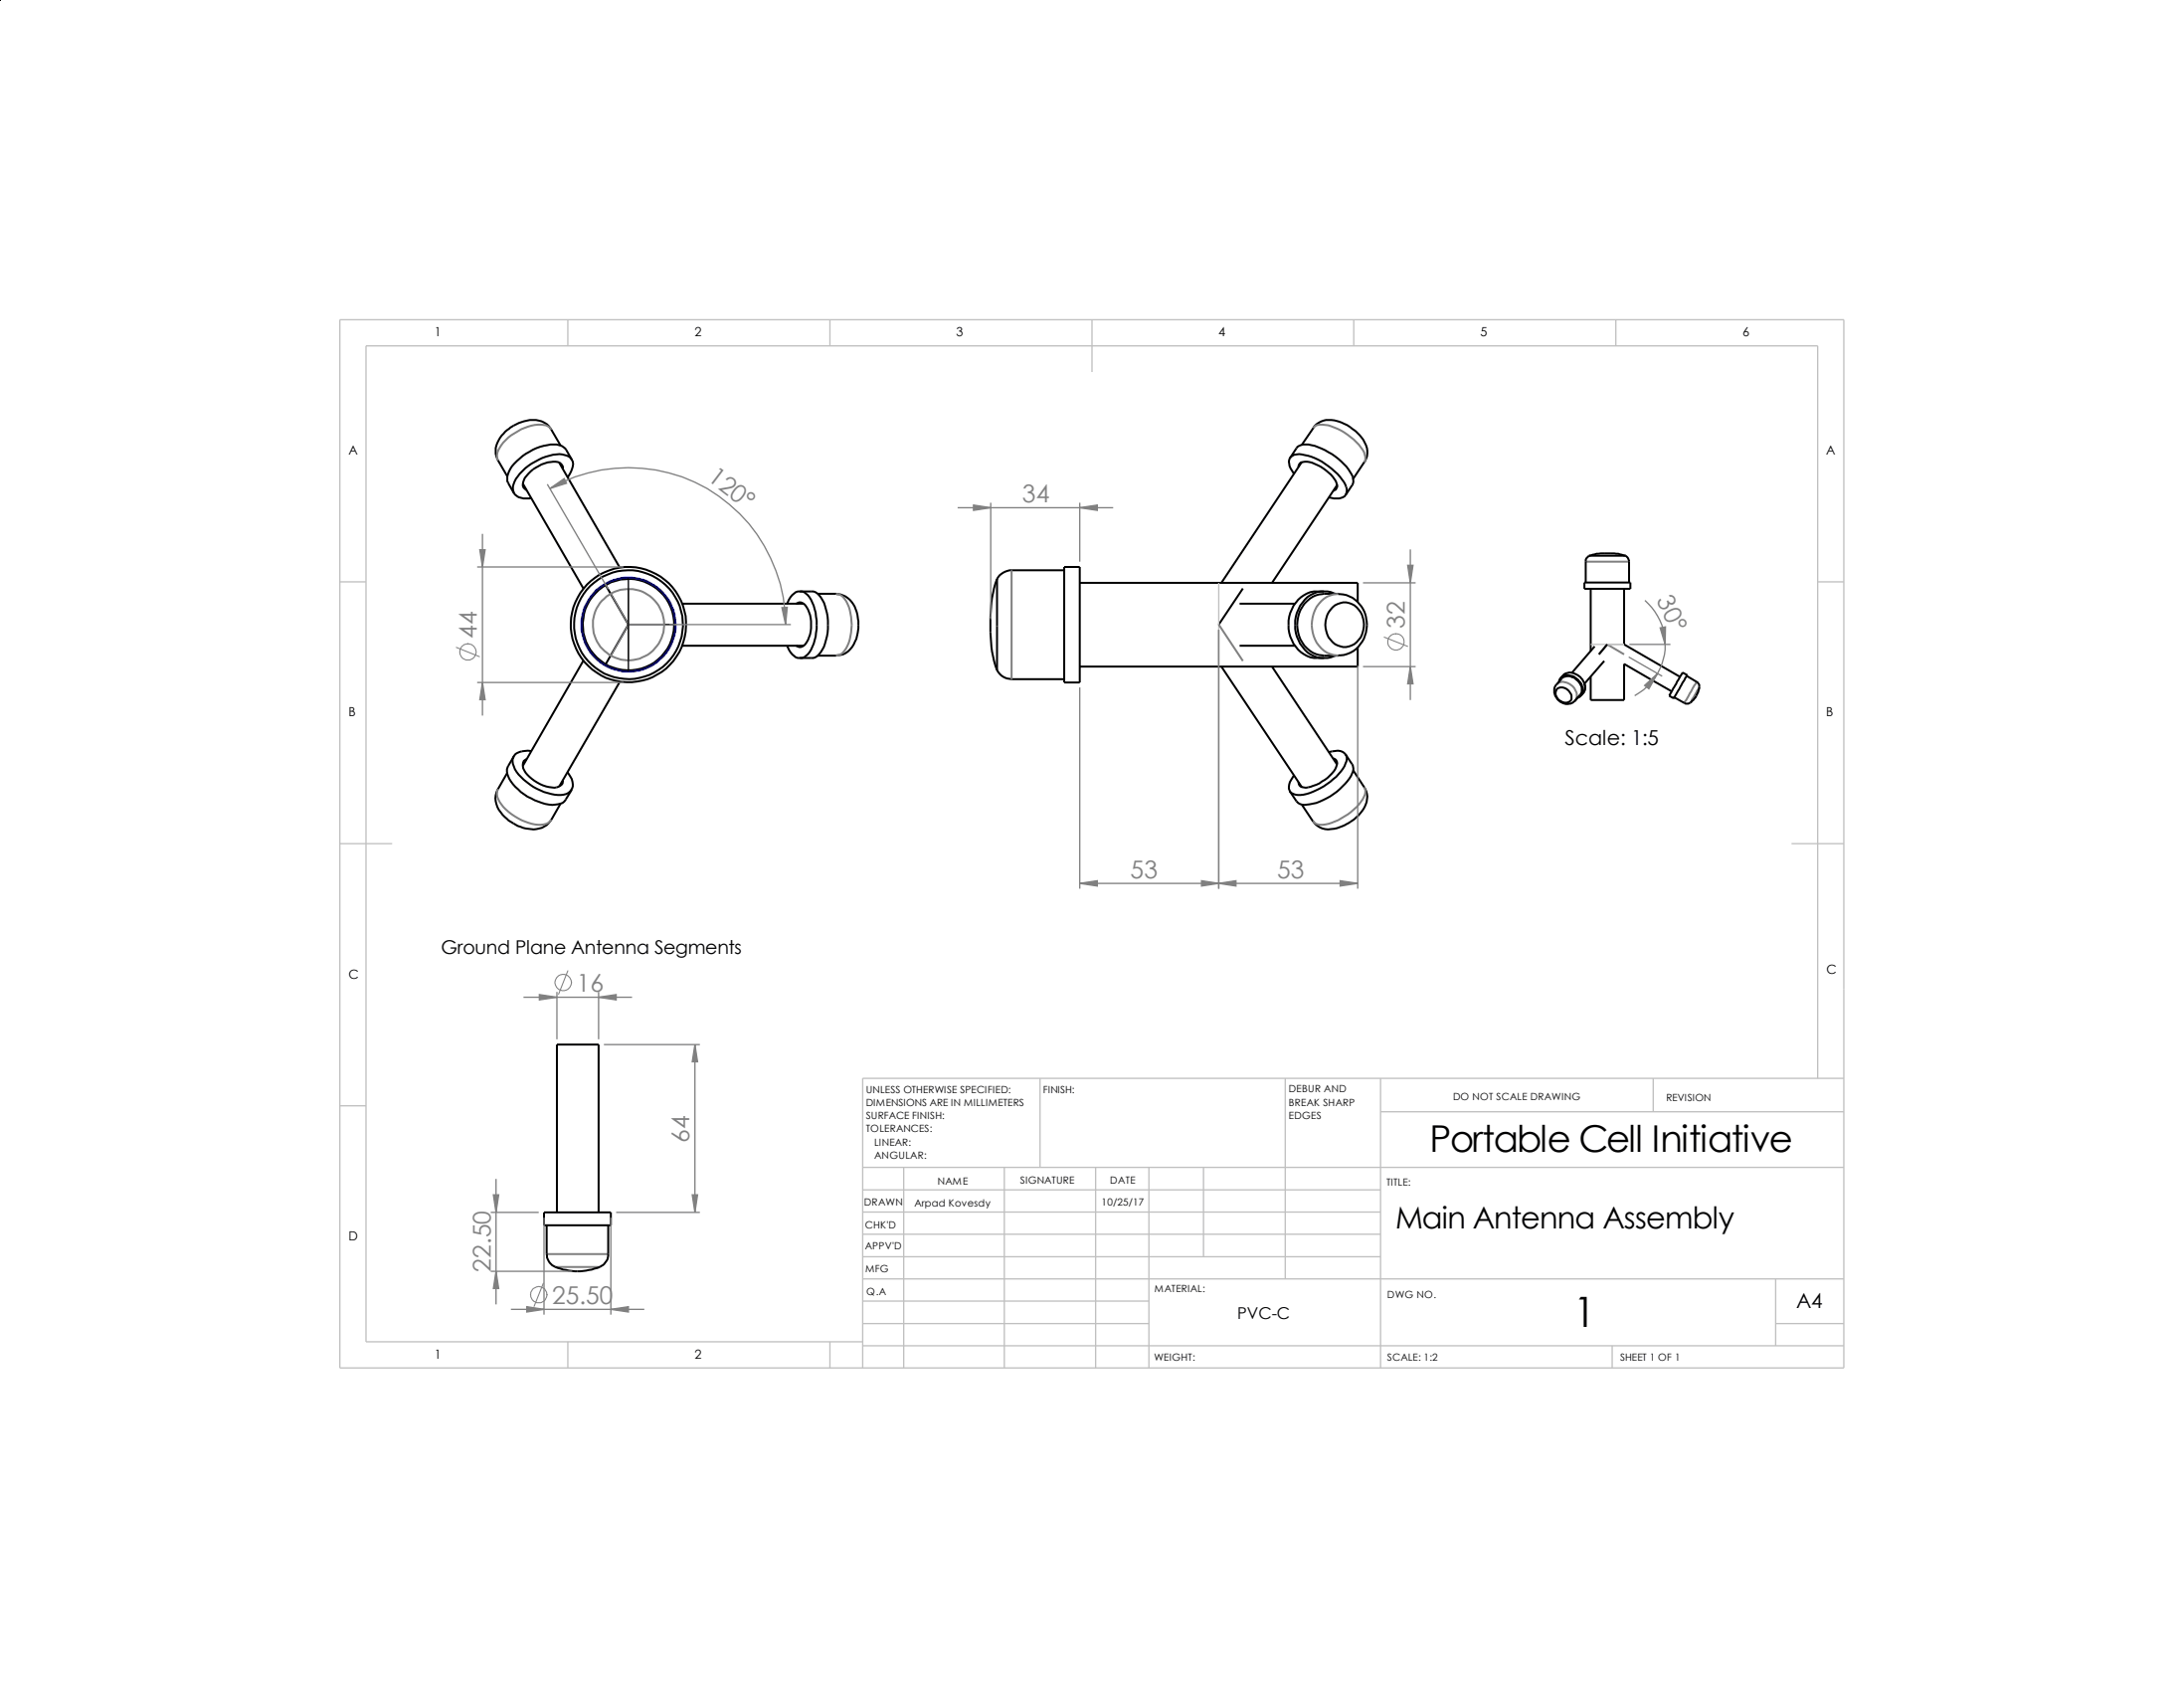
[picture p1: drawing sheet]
<svg xmlns="http://www.w3.org/2000/svg" width="279mm" height="216mm" viewBox="0 0 279 216" stroke-linecap="round" stroke-linejoin="round" font-family="sans-serif">
<g fill="#808080">
<path d="M210.4 87.7l1.6-1.6-1.1 2z"/>
<path d="M212.4 80.3l.7-.1-.1 2.2z"/>
<path d="M88.9 133.6l.3 2.2h-.6z"/>
<path d="M88.6 152.8h.6l-.3 2.3z"/>
<path d="M63.1 152.8h.7l-.3 2.3z"/>
<path d="M63.5 162.6l.3 2.2h-.7z"/>
<path d="M67.4 167.1l2.2 .4-2.2 .3z"/>
<path d="M78.1 167.5l2.3-.4v.7z"/>
<path d="M76.6 127.6l2.2-.4v.7z"/>
<path d="M69 127.2l2.2 .4-2.2 .3z"/>
<path d="M171.4 112.6l2.3 .4-2.3 .3z"/>
<path d="M155.9 113l2.2-.4v.7z"/>
<path d="M138.1 64.9l2.3-.3v.7z"/>
<path d="M124.5 64.6l2.2 .3-2.2 .4z"/>
<path d="M153.7 112.6l2.2 .4-2.2 .3z"/>
<path d="M138.1 113l2.3-.4v.7z"/>
<path d="M180.1 72.3h.7l-.4 2.2z"/>
<path d="M180.4 85.3l.4 2.2h-.7z"/>
<path d="M61.4 70.3h.7l-.4 2.2z"/>
<path d="M61.7 87.3l.4 2.2h-.7z"/>
<path d="M100 77.7h.7l-.2 2.2z"/>
<path d="M70.4 62.5l1.8-1.3 .3 .6z"/>
</g>
<g fill="none" stroke="#000" stroke-width=".25">
<path d="M71.5 59.2l7.8 13.4M71.7 57l-1.2-2.1a2.7 2.7 0 0 0-3.1-1.1 5 5 0 0 0-4 3.5 2.41 2.41 0 0 0 .3 1.6l1.2 2M72 60a.94 .94 0 0 0-1.2-.9 4.8 4.8 0 0 0-3.8 2.3 .83 .83 0 0 0 .4 1.3M73.2 58.8l-.8-1.3a2.24 2.24 0 0 0-2.4-.6 7.1 7.1 0 0 0-4.9 3.4 1.71 1.71 0 0 0-.1 1.5l.7 1.3M165.1 58.5l.8-1.2a1.71 1.71 0 0 1 1.9-.4 8.1 8.1 0 0 1 5.3 4.1 1.16 1.16 0 0 1-.1 1.1l-.8 1.2M166.1 59.7v-.1a.83 .83 0 0 1 1.1-.5 5.4 5.4 0 0 1 3.8 2.7 .68 .68 0 0 1-.4 1M166.5 56.9l1.5-2.2a2.65 2.65 0 0 1 3.3-.8 5.7 5.7 0 0 1 3.6 3.4 2.13 2.13 0 0 1-.4 1.8l-1.4 2.2M166.5 59.1l-10.2 15.4M66.9 61.8l7.7 13.5M72.6 61l.5-.7a1.36 1.36 0 0 0-.3-1.9 4.3 4.3 0 0 0-3.9 .4 6.2 6.2 0 0 0-3.2 3.1 1.32 1.32 0 0 0 1.3 1.9l.9-.1M77.4 74.7l3 5.2-3 5.2M87.3 77.2h15.5"/>
<path d="M100.7 77.2l.1-.1a1.82 1.82 0 0 1 1.8-1.5l.3 .1a4 4 0 0 1 1.5 3.2 6.3 6.3 0 0 1-1.1 4.8 1.34 1.34 0 0 1-2.2-.3l-.4-.8M101.9 77.2a.87 .87 0 0 1 1.3 .5 4.4 4.4 0 0 1-.3 4.9 .75 .75 0 0 1-1 0M102.3 75.6h1.5a1.6 1.6 0 0 1 1.4 1.1 7.5 7.5 0 0 1 0 6.4l-.2 .3a1.42 1.42 0 0 1-1.2 .8h-1.5M104.6 75.9h2.4M107 76a2.91 2.91 0 0 1 2.7 2.6 5.1 5.1 0 0 1-1.2 4.7 2.07 2.07 0 0 1-1.5 .5M127.6 74v11.7M127.6 74a19.8 19.8 0 0 0-.9 6.7v.1a14.9 14.9 0 0 0 .9 4.9M136.1 72.5h2v14.8h-2zM136.1 72.9h-6.7a2.21 2.21 0 0 0-1.8 1.1M138.1 74.5h35.6v2.5M158.6 77.2h7.1M159 75.3l-3.1 4.6"/>
<path d="M165.6 60.6a1.95 1.95 0 0 1-.6-2 1.53 1.53 0 0 1 1.9-.4 8.5 8.5 0 0 1 5.2 3.7 1.12 1.12 0 0 1 .1 1.3 1.12 1.12 0 0 1-1.2 .6l-1-.2M169.4 75.6a3.8 3.8 0 0 0-2.6 .5 4.5 4.5 0 0 0 .8 8l1.8 .1M170.5 77.7a2.31 2.31 0 0 1 3.7 1 2.96 2.96 0 0 1-1.6 4 2.59 2.59 0 0 1-3.1-2.8l.1-.4a2.89 2.89 0 0 1 .9-1.8zM170.8 75.9a3.4 3.4 0 0 0-4.7 2 4.5 4.5 0 0 0 2 6 3.6 3.6 0 0 0 2.7 0M171.1 62l-8.4 12.5M171.2 76a3.8 3.8 0 0 1 3.6 4.6 3.7 3.7 0 0 1-3.6 3.2M171.2 75.9h-1.8a3.8 3.8 0 0 0-3.4 4.5 3.7 3.7 0 0 0 3.4 3.5h1.8M202.7 74.5h5.9v.8h-5.9zM203.3 71.1a.79 .79 0 0 0-.4 .7v2.7M203.3 71.1h4.7M203.3 71.1a4.7 4.7 0 0 1 2-.3h.1a9 9 0 0 1 2.6 .3M203.5 75.3v8"/>
<path d="M207.8 75.3v7.1l7.1 4.2M208 71.1l.2 .2 .2 .4v2.8M64.9 98.8l-1.2 2.1a2.73 2.73 0 0 0 .6 3.3 5.1 5.1 0 0 0 4.7 1.8l.3-.1a2.39 2.39 0 0 0 1.2-1l1.2-2.1M65.7 96.7l-.7 1.3a2.05 2.05 0 0 0 .6 2.3 8.1 8.1 0 0 0 5.1 2.7l.7-.1a1.14 1.14 0 0 0 1-.7l.8-1.2M67.4 97.1a.93 .93 0 0 0-.3 1.4 4.8 4.8 0 0 0 4.1 2.2l.3-.1a.77 .77 0 0 0 .5-.8M68 96.1a2.31 2.31 0 0 0-2.2 .5 1.62 1.62 0 0 0 .1 1.8 7.2 7.2 0 0 0 6.2 3.2 1.39 1.39 0 0 0 .9-2.2l-.4-.6M74.6 84.5l-7.7 13.5M79.3 87.2l-7.8 13.4M87.3 82.6h15.5M104.6 83.9h2.4M127.6 85.7a2.13 2.13 0 0 0 1.8 1.2h6.7M156.3 85.3l10.2 15.4"/>
<path d="M158.6 82.6h7.1M162.7 85.3l8.3 12.4M170 96.2l.4-.1a1.49 1.49 0 0 1 1.8 .5 2.06 2.06 0 0 1-.7 2.1 8.5 8.5 0 0 1-5.1 3 1.34 1.34 0 0 1-1.4-.6 1.95 1.95 0 0 1 .5-1.9M170.6 97a.64 .64 0 0 1 .3 1.1 5.3 5.3 0 0 1-3.9 2.7 .76 .76 0 0 1-.9-.8M172.1 96.5l1 1.4a1.76 1.76 0 0 1-.5 1.7 8 8 0 0 1-5.7 3.4 1.25 1.25 0 0 1-1-.5l-.9-1.3M173.1 98.5l1.4 2.2a2.72 2.72 0 0 1-.5 3.4 5.8 5.8 0 0 1-4.5 1.9 2.47 2.47 0 0 1-1.5-.9l-1.5-2.2M173.7 82.8v2.5h-35.6M199.2 88.1a1.26 1.26 0 0 1 1.4 .1 1.26 1.26 0 0 1 .4 1.3 1.2 1.2 0 0 1-1.3 .2 1.2 1.2 0 0 1-.7-1.1zM199.4 87.2a1.21 1.21 0 0 1 1.8-.7 1.8 1.8 0 0 1 1.2 2.3l-.9 .8M199.6 86.7a1.49 1.49 0 0 1 2.4-.2 1.69 1.69 0 0 1 .6 1.9l-.1 .2M199.9 86.7a1.76 1.76 0 0 1 2.5 1.8l-.2 .3-.7 .8a1.61 1.61 0 0 1-1.7 .3 1.61 1.61 0 0 1-1-1.5l.2-.6zM201.5 89.6v.1"/>
<path d="M202.5 88.6l-.2 .4-.5 .3M202.5 88.6l-.3 .3M203.5 86.6v2.9h4.3v-4.6l3.4 2M204 82.7l-2.9 3.4M205.2 84.5l-2.5 3a1.14 1.14 0 0 1-.3 1.2M205.6 82.4l-1 1.3M211.5 87.1l2.4 1.3M215.2 86.1l.7 .3-1.8 2.9-.6-.3zM215.8 86.4l1.2 .8a.91 .91 0 0 1 .3 1.3 2.24 2.24 0 0 1-1.4 1.5h-.3l-1.4-.8M69.6 155.1h8.5v1.6h-8.5zM69.9 156.7v3.7a1.94 1.94 0 0 0 1.8 1.9 7.2 7.2 0 0 0 5.4-.5 1.66 1.66 0 0 0 .7-1.4v-3.7M71.2 155.1v-21.5h5.4v21.5"/>
<circle cx="80.4" cy="79.9" r="7"/>
<circle cx="80.4" cy="79.9" r="5.8"/>
<circle cx="80.4" cy="79.9" r="7.4"/>
</g>
<g fill="none" stroke="#808080" stroke-width=".25">
<path d="M70.5 54.9a1.56 1.56 0 0 0-1.7-.6 6.9 6.9 0 0 0-5 3.3 1.52 1.52 0 0 0-.1 1.3M168 54.7a1.38 1.38 0 0 1 1.5-.3 7.8 7.8 0 0 1 5 3.4l.1 .3a1.13 1.13 0 0 1-.1 1M80.4 79.9h4.6M107 75.9a2.02 2.02 0 0 1 1.6 1.7 7.2 7.2 0 0 1-.4 5.3 1.57 1.57 0 0 1-1.2 1M129.4 72.9v14M155.9 79.9l3.1 4.6M171.2 75.9a3.8 3.8 0 0 0-3.3 4.5 3.8 3.8 0 0 0 2.7 3.4l.6 .1M202.9 71.8h5.5M199.1 87.5a1.56 1.56 0 0 1 2.3 .6 1.34 1.34 0 0 1 .1 1.5M204.6 83.7l1-1.3 2.2 1.3M217 87.2l-1.5 2.7M217.4 87.9l-1.2 2"/>
<path d="M63.7 100.9l-.1 .2a2.67 2.67 0 0 0 1.1 2.4 6.6 6.6 0 0 0 4.9 2 1.33 1.33 0 0 0 .9-.6M174.5 100.7l.1 .2a1.8 1.8 0 0 1-.5 1.6 8.1 8.1 0 0 1-4.9 3 1.32 1.32 0 0 1-1.2-.4M69.9 160.4h7.9M71 162.1h5.8"/>
<circle cx="80.4" cy="79.9" r="4.6"/>
</g>
<g fill="none" stroke="#c0c0c0" stroke-width=".17">
<path d="M43.5 40.9h192.4v134.1h-192.4zM72.6 40.9v3.3M106.2 40.9v3.3M139.7 40.9v6.7M173.2 40.9v3.3M206.7 40.9v3.3M43.5 74.4h3.3M155.9 74.5v10.7M232.5 74.4h3.4M203.5 82.4h4.3M43.5 107.9h6.7M229.2 107.9h6.7"/>
<path d="M133.1 137.9v11.4M164.4 137.9v25.7M176.6 137.9v37.1M211.5 137.9v4.3M232.5 137.9v-93.7h-185.7v127.4h63.6M235.9 137.9h-125.5v37.1M43.5 141.4h3.3M110.4 155h66.2M110.4 157.9h66.2M110.4 149.3h125.5M110.4 152.2h66.2M115.6 149.3v25.7"/>
<path d="M128.5 149.3v25.7M140.2 149.3v25.7M147 149.3v25.7M154 149.3v11.4M176.6 142.2h59.3M72.6 171.6v3.4M106.2 171.6v3.4M110.4 160.7h66.2M110.4 172.1h125.5M110.4 169.3h36.6M110.4 166.4h36.6M110.4 163.6h125.5"/>
<path d="M206.2 172.1v2.9M227.2 169.3h8.7M227.2 163.6v8.5"/>
</g>
<g fill="none" stroke="#808080" stroke-width=".17">
<path d="M61 72.5h18.8M61.4 70.3h.7l-.4 2.2zM61.7 68.3v23.2M70 61.9l7.8 13.5M70.4 62.5a20.1 20.1 0 0 1 30.1 17.4M70.4 62.5l1.8-1.3 .3 .6zM78.1 75.9l2.3 4-2.3 4M80.4 75.4v9.1M85.6 79.9h15.6M100 77.7h.7l-.2 2.2zM122.5 64.9h19.9M124.5 64.6l2.2 .3-2.2 .4z"/>
<path d="M126.7 64.3v14.9M138.1 64.9l2.3-.3v.7zM138.1 64.3v7.5M174.4 74.5h6.7M180.1 72.3h.7l-.4 2.2zM180.4 70.3v19.2M210.4 76.8a7.5 7.5 0 0 1 2.6 5.6M61 87.3h18.8M61.7 87.3l.4 2.2h-.7zM138.1 87.9v25.8M155.9 80.6v33.1M173.7 85.1v28.6"/>
<path d="M174.4 85.3h6.7M180.4 85.3l.4 2.2h-.7zM208.4 84l4.2 2.5M208.4 82.4h5.3M210.4 87.7l1.6-1.6-1.1 2zM212 86.1a7.8 7.8 0 0 1-2.9 2.9M212.4 80.3l.7-.1-.1 2.2zM213 82.4a7.6 7.6 0 0 1-1 3.7M138.1 113l2.3-.4v.7zM138.1 113h35.6M153.7 112.6l2.2 .4-2.2 .3zM155.9 113l2.2-.4v.7z"/>
<path d="M171.4 112.6l2.3 .4-2.3 .3zM67 127.6h13.9M69 127.2l2.2 .4-2.2 .3zM71.2 126.9v6M76.6 127.6l2.2-.4v.7zM76.6 126.9v6M77.3 133.6h12.2M88.9 133.6l.3 2.2h-.6zM88.9 133.6v21.5M62.8 155.1h6.1M63.1 152.8h.7l-.3 2.3zM63.5 150.8v16"/>
<path d="M69.6 155.7v12.4M78.1 155.7v12.4M78.8 155.1h10.7M88.6 152.8h.6l-.3 2.3zM62.8 162.6h10.4M63.5 162.6l.3 2.2h-.7zM65.4 167.5h17M67.4 167.1l2.2 .4-2.2 .3zM78.1 167.5l2.3-.4v.7z"/>
</g>
<g fill="none" stroke="#808080" stroke-width=".13">
<path d="M58.4 82.8l2.9 1.2M177.1 81.5l3 1.2M72.6 124.2l-1.1 3M69.5 164.1l-1.2 3"/>
<circle cx="59.9" cy="83.4" r="1.04"/>
<circle cx="178.6" cy="82.1" r="1.05"/>
<circle cx="72.1" cy="125.7" r="1.05"/>
<circle cx="68.9" cy="165.6" r="1.04"/>
</g>
<path d="M80.4 79.9h6M80.4 73.9v12" fill="none" stroke="#000" stroke-width=".17"/>
<circle cx="80.4" cy="79.9" r="6" fill="none" stroke="#00f" stroke-width=".25"/>
<text font-size="5.3" x="201.3" y="169.8">1</text>
<text font-size="4.7" x="182.9" y="147.3">Portable Cell Initiative</text>
<text font-size="3.9" x="178.5" y="157.1">Main Antenna Assembly</text>
<g font-size="3.1" fill="#808080">
<text x="90.4" y="61.4" transform="rotate(37 90.4 61.4)">120°</text>
<text x="130.8" y="64.3">34</text>
<text x="211.9" y="76.8" transform="rotate(64 211.9 76.8)">30°</text>
<text x="61" y="81.7" transform="rotate(-90 61 81.7)">44</text>
<text x="179.7" y="80.4" transform="rotate(-90 179.7 80.4)">32</text>
<text x="144.6" y="112.3">53</text>
<text x="163.4" y="112.3">53</text>
<text x="73.8" y="126.8">16</text>
<text x="88.2" y="146.2" transform="rotate(-90 88.2 146.2)">64</text>
<text x="62.8" y="162.7" transform="rotate(-90 62.8 162.7)">22.50</text>
<text x="70.7" y="166.8">25.50</text>
</g>
<g font-size="2.6">
<text x="200.2" y="95.3">Scale: 1:5</text>
<text x="229.8" y="167.3">A4</text>
</g>
<text font-size="2.4" x="56.4" y="122">Ground Plane Antenna Segments</text>
<text font-size="2.1" x="158.3" y="168.7">PVC-C</text>
<g font-size="1.6">
<text x="55.6" y="43">1</text>
<text x="88.9" y="43">2</text>
<text x="122.3" y="43">3</text>
<text x="155.9" y="43">4</text>
<text x="189.4" y="43">5</text>
<text x="222.9" y="43">6</text>
<text x="44.6" y="58.1">A</text>
<text x="233.6" y="58.1">A</text>
<text x="44.6" y="91.7">B</text>
<text x="233.6" y="91.7">B</text>
<text x="44.6" y="125.2">C</text>
<text x="233.7" y="124.5">C</text>
<text x="44.6" y="158.7">D</text>
<text x="55.6" y="173.8">1</text>
<text x="88.9" y="173.8">2</text>
</g>
<g font-size="1.3">
<text x="110.8" y="139.8">UNLESS OTHERWISE SPECIFIED:</text>
<text x="110.8" y="141.5">DIMENSIONS ARE IN MILLIMETERS</text>
<text x="110.8" y="143.2">SURFACE FINISH:</text>
<text x="133.4" y="139.8">FINISH:</text>
<text x="164.9" y="139.7">DEBUR AND</text>
<text x="164.9" y="141.4">BREAK SHARP</text>
<text x="164.9" y="143.1">EDGES</text>
<text x="185.9" y="140.8">DO NOT SCALE DRAWING</text>
<text x="213.2" y="140.9">REVISION</text>
<text x="110.8" y="144.8">TOLERANCES:</text>
<text x="111.8" y="146.5">LINEAR:</text>
<text x="111.8" y="148.2">ANGULAR:</text>
<text x="110.5" y="154.2">DRAWN</text>
<text x="117" y="154.3">Arpad Kovesdy</text>
<text x="120" y="151.5">NAME</text>
<text x="130.5" y="151.4">SIGNATURE</text>
<text x="140.9" y="154.1">10/25/17</text>
<text x="142" y="151.4">DATE</text>
<text x="177.4" y="151.6">TITLE:</text>
<text x="110.7" y="157.1">CHK'D</text>
<text x="110.7" y="159.8">APPV'D</text>
<text x="110.7" y="162.7">MFG</text>
<text x="110.8" y="165.7">Q.A</text>
<text x="147.7" y="165.2">MATERIAL:</text>
<text x="177.5" y="166">DWG NO.</text>
<text x="147.7" y="174">WEIGHT:</text>
<text x="177.5" y="174">SCALE: 1:2</text>
<text x="207.3" y="174">SHEET 1 OF 1</text>
</g>
</svg>
